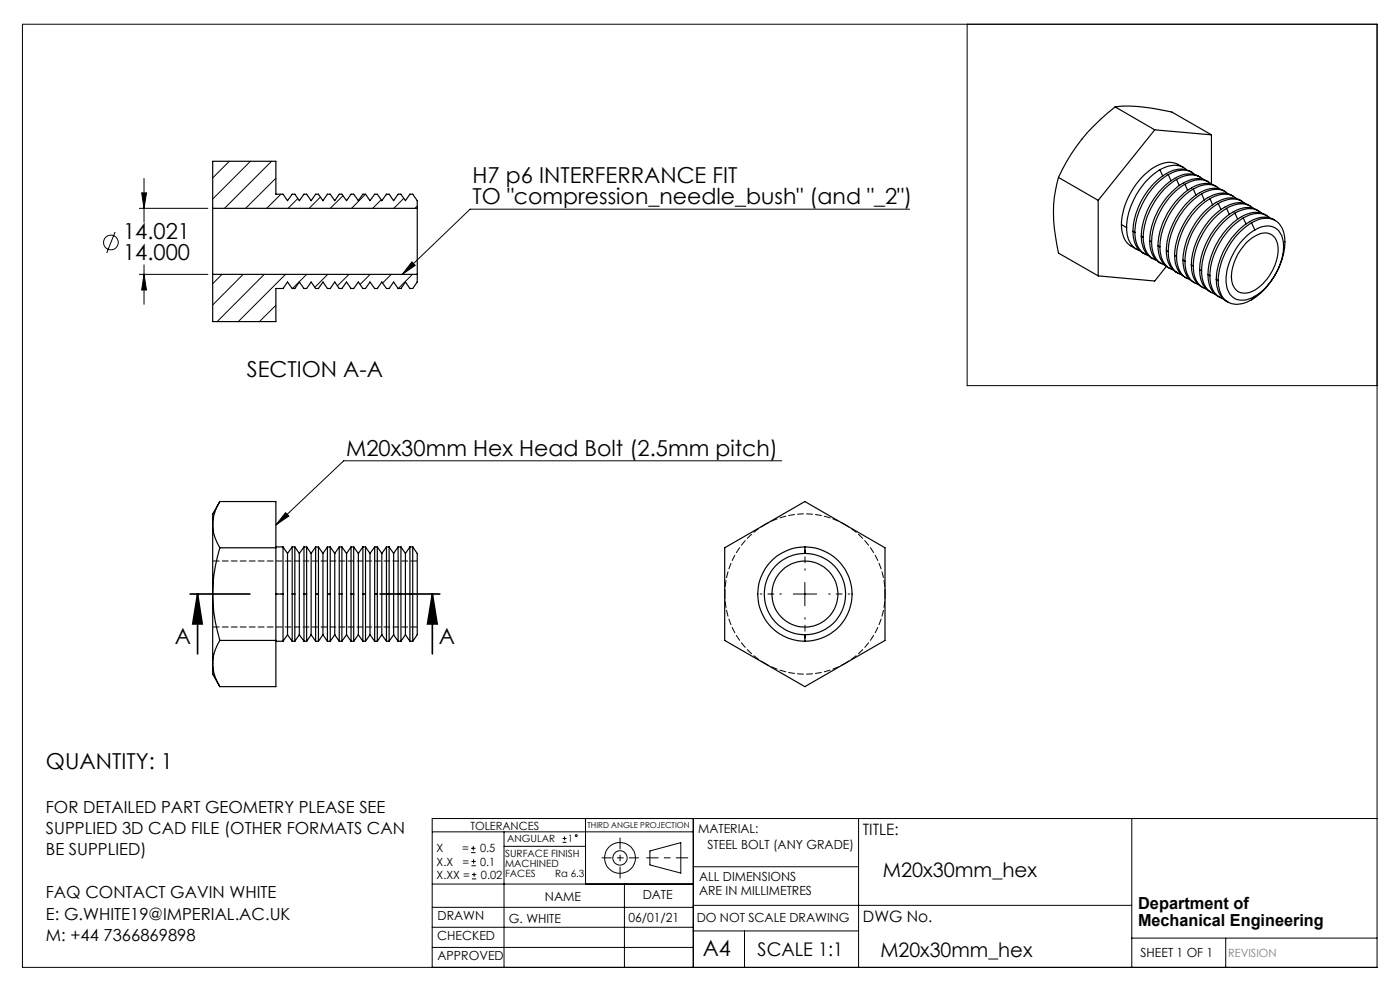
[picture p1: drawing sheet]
<svg xmlns="http://www.w3.org/2000/svg" width="297mm" height="210mm" viewBox="0 0 297 210" stroke-linecap="round" stroke-linejoin="round" font-family="sans-serif">
<g fill="none" stroke="#000" stroke-width=".21">
<path d="M4.8 5.1h287.3v200.1h-287.3zM205.2 5.1v76.7h86.9M30.6 37.8v9.3M48.6 34.2l-3.5 3.5M53.1 34.2l-8 8M57.6 34.2l-10 10M58.5 37.8l-6.4 6.4M24.4 49.2l-1.8 4.4M29.6 44.2h14.5M29.6 58.2h14.5M30.1 40.9h1l-.5 3.3zM30.6 58.2l.5 3.3h-1z"/>
<path d="M30.6 56.2v8.3M47.1 58.2l-2 2M51.6 58.2l-6.5 6.5M56.1 58.2l-10 10M59.6 41.2l-3 3M60.6 58.2l-10 10M63.2 42.1l-2.1 2.1M65.1 58.2l-3 3M68 41.8l-2.4 2.4M69.5 58.2l-2.7 2.8M72.8 41.5l-2.7 2.7M74 58.2l-2.4 2.4"/>
<path d="M77.5 41.2l-2.9 3M78.5 58.2l-2.1 2.2M80.9 42.4l-1.8 1.8M82.1 41.2l-.3 .3M83 58.2l-1.8 1.8M85.7 42.1l-2.2 2.1M87.4 55.6l.7 .7-2.8 1.9zM87.5 58.2l-3 3M88.5 43.7l-.5 .5M193 44.4h-93.3l-14.4 13.8M58.5 64.8l-3.5 3.4M80.2 61.1l-.2 .1"/>
<path d="M165.8 97.7h-92.9l-14.4 13.7M60.6 108.8l.7 .7-2.8 1.9zM168.3 126h4.9M170.7 123.5v5M91.7 176.5h55.4M99.9 179.9h1M100.4 179.5v.9M106.9 176.5v28.7M106.9 179.5h17.3M119.3 178.7h.9M119.3 177.9h.9M119.8 177.4v.9"/>
<path d="M124.2 173.6v13.9M147.1 173.6v31.6M182.1 173.6v31.6M240.1 173.6v31.6M292.1 173.6h-200.4v31.6M91.7 196.7h55.4M91.7 192.5h55.4M91.7 187.5h55.4M99.9 180.9h1M100 183.6h.9M100 182.7h.9M100.1 186.4h.9"/>
<path d="M100.1 185.5h.9M100.5 182.3v.9M100.6 185.1v.9M132.5 187.5v17.7M137.9 180.5l6.5-1.8v6.5l-6.5-1.7zM147.1 183.9h35M147.1 197.5h35M147.1 192h93M157.9 197.5v7.7M240.1 199h52M260 199v6.2M91.7 201h55.4"/>
<circle cx="23.5" cy="51.4" r="1.56"/>
<circle cx="122.2" cy="177.3" r=".2"/>
<circle cx="131.5" cy="182" r="1.52"/>
<circle cx="131.5" cy="182" r="3.3"/>
</g>
<path d="M145.9 182h-8.7" fill="none" stroke="#000" stroke-width=".21" stroke-dasharray="15.2 1.3 1.3 1.3" stroke-dashoffset="12.8"/>
<path d="M131.5 177.7v8.6" fill="none" stroke="#000" stroke-width=".21" stroke-dasharray="15.2 1.3 1.3 1.3" stroke-dashoffset="12.9"/>
<path d="M127.7 182h7.8" fill="none" stroke="#000" stroke-width=".21" stroke-dasharray="15.2 1.3 1.3 1.3" stroke-dashoffset="13.3"/>
<path d="M40.3 126h12.7M41.9 126l1 6.4h-2zM41.9 126v12.7M80.6 126h12.7M91.7 126l1 6.4h-2zM91.7 126v12.7" fill="none" stroke="#000" stroke-width=".35"/>
<path d="M165.8 126h-4.5M170.8 121v-4.5M170.8 131v4.5M175.8 126h4.5" fill="none" stroke="#000" stroke-width=".21" stroke-dasharray="15.2 1.3 1.3 1.3" stroke-dashoffset="14.9"/>
<g fill="#000">
<path d="M30.1 40.9h1l-.5 3.3zM30.6 58.2l.5 3.3h-1z"/>
<path d="M60.6 108.8l.7 .7-2.8 1.9zM87.4 55.6l.7 .7-2.8 1.9z"/>
<path d="M91.7 126l1 6.4h-2zM41.9 126l1 6.4h-2z"/>
</g>
<g fill="none" stroke="#000" stroke-width=".25">
<path d="M224.5 37.6a28.3 28.3 0 0 0-.3 14.2l.3 1.9 8.5 4.8M224.5 37.6l8.5 4.9M236.6 22.7a38.5 38.5 0 0 0-12.1 14.9M236.6 22.7a34.3 34.3 0 0 1 12 1.1l8.4 4.8M236.6 22.7l8.4 4.8M245 27.5l-12 15M245 27.5l12 1.1M246.1 36a15.5 15.5 0 0 0-7.1 12.3M246.1 36a4.7 4.7 0 0 1 5.6 0M246.1 36l.6 1.3M247.8 37a15.8 15.8 0 0 0-7 12.3M247.8 37a4.6 4.6 0 0 1 5.7 0"/>
<path d="M247.8 37l.6 1.3M249.6 38.1a15.8 15.8 0 0 0-7.1 12.2M249.6 38.1a4.6 4.6 0 0 1 5.6 0M249.6 38.1l.6 1.3M251.1 35.5a5.1 5.1 0 0 0-6.4 .1 15.7 15.7 0 0 0-6.8 12.1M251.4 39.1a15.7 15.7 0 0 0-7.1 12.2M251.4 39.1l.6 1.3M252.8 36.5a5.1 5.1 0 0 0-5.9 .6 15.7 15.7 0 0 0-6.6 12M254.6 37.6a5.1 5.1 0 0 0-5.9 .6 15.6 15.6 0 0 0-6.6 11.9M256.4 38.6a4.8 4.8 0 0 0-5.4 .3 15.4 15.4 0 0 0-7.1 12.2M257 28.6v10.5a4.3 4.3 0 0 0-5.1-.3l-.5 .3M258.1 39.6a4.8 4.8 0 0 0-5.4 .3 15.4 15.4 0 0 0-7 12.2"/>
<path d="M45.1 44.2v14M45.1 44.2v-10h13.4v7h1.5l1 1.4 1-1.4h.5l1 1.4 1-1.4h.6l.9 1.4 1-1.4h.6l.9 1.4 1-1.4h.6l.9 1.4 1-1.4h.5l1 1.4 1-1.4h.5l1 1.4 1-1.4h.5l1 1.4 1-1.4h.5l1 1.4 1-1.4h.5l1 1.4 1-1.4h.6l.9 1.4 1-1.4h.6l.9 1.4v1.6M45.1 58.2v10h13.4v-7h1.5l1-1.4 1 1.4h.5l1-1.4 1 1.4h.6l.9-1.4 1 1.4h.6l.9-1.4 1 1.4h.6l.9-1.4 1 1.4h.5l1-1.4 1 1.4h.5l1-1.4 1 1.4h.5l1-1.4 1 1.4h.5l1-1.4 1 1.4h.5l1-1.4 1 1.4h.6l.9-1.4 1 1.4h.6l.9-1.4v-1.6M45.1 44.2h43.4M45.1 58.2h43.4M88.5 44.2v14M233 42.5v16M237.9 47.7a5 5 0 0 0 3.2 5.1M237.9 47.7l1.1 .6M239 48.3a4.7 4.7 0 0 0 2.8 4.9M240.3 49.1a4.7 4.7 0 0 0 2.6 4.8M240.3 49.1l.5 .2"/>
<path d="M240.8 49.3a4.7 4.7 0 0 0 2.8 4.9M242.1 50.1a4.9 4.9 0 0 0 2.5 4.8M242.1 50.1l.4 .2M242.5 50.3a4.7 4.7 0 0 0 2.8 4.9M243.9 51.1a4.9 4.9 0 0 0 2.5 4.8M243.9 51.1l.4 .2M244.3 51.3a4.7 4.7 0 0 0 2.8 4.9M245.7 52.1a4.9 4.9 0 0 0 2.4 4.8M245.7 52.1l.4 .2M246.1 52.3a4.6 4.6 0 0 0 2.8 4.9M247.4 53.2a4.9 4.9 0 0 0 2.5 4.8M247.4 56.5l-2.4 3.1-12-1.1"/>
<path d="M247.4 53.2l.4 .2M247.8 53.4a4.6 4.6 0 0 0 2.8 4.9M249.2 54.2a4.9 4.9 0 0 0 2.5 4.8M249.2 54.2l.4 .2M249.6 54.4a4.7 4.7 0 0 0 2.8 4.9M251 55.2a4.9 4.9 0 0 0 2.4 4.8M251 55.2l.4 .2M251.4 55.4a4.7 4.7 0 0 0 2.8 4.9M252.7 56.2a4.9 4.9 0 0 0 2.5 4.8M252.7 56.2l.5 .2M253.2 56.4a4.7 4.7 0 0 0 2.7 4.9M253.2 40.1a15.7 15.7 0 0 0-7.1 12.2"/>
<path d="M253.2 40.1a4.6 4.6 0 0 1 5.6 0M253.2 40.1l.5 1.3M254.5 57.2a4.9 4.9 0 0 0 2.5 4.8M254.5 57.2l.4 .3M254.9 57.5a4.7 4.7 0 0 0 2.8 4.9M254.9 41.1a15.7 15.7 0 0 0-7.1 12.3M254.9 41.1a4.6 4.6 0 0 1 5.6 0M254.9 41.1l.6 1.3M256.3 58.2a4.8 4.8 0 0 0 2.5 4.9M256.3 58.2l.4 .3M256.7 58.5a4.7 4.7 0 0 0 2.8 4.9M256.7 42.1a15.7 15.7 0 0 0-7.1 12.3"/>
<path d="M256.7 42.1l.5 1.4M258 59.3a5 5 0 0 0 2.5 4.8M258 59.3l.4 .2M258.4 59.5a4.7 4.7 0 0 0 2.5 4.8 5.5 5.5 0 0 0 4.6-.7M258.4 43.2a15.5 15.5 0 0 0-7 12.2M258.4 43.2l.6 1.2M259.9 40.6a4.8 4.8 0 0 0-5.4 .3 15.5 15.5 0 0 0-7.1 12.3M260.2 44.2a15.5 15.5 0 0 0-7 12.2M260.2 44.2l.6 1.3M261.7 41.7a4.9 4.9 0 0 0-5.4 .2 15.8 15.8 0 0 0-7.1 12.3M262 45.2a15.4 15.4 0 0 0-7.1 12.3M262 45.2l.6 1.3"/>
<path d="M262.3 42.1a4.6 4.6 0 0 0-5.6 0M263.5 42.7a4.9 4.9 0 0 0-5.5 .2 15.8 15.8 0 0 0-7 12.3M263.7 46.2a15.7 15.7 0 0 0-7 12.3M263.7 46.2l.6 1.3M264.1 43.1a4.5 4.5 0 0 0-5.2-.2l-.5 .3M264.3 51.6a5.6 5.6 0 0 1 4.7-2.1 3.3 3.3 0 0 1 2.1 3.7 10.5 10.5 0 0 1-6 8.8 2.82 2.82 0 0 1-3.8-2.8 10.8 10.8 0 0 1 3-7.6zM265.2 43.7a4.8 4.8 0 0 0-5.4 .2 15.7 15.7 0 0 0-7.1 12.3M265.5 47.3a15.7 15.7 0 0 0-7.1 12.2M265.5 47.3a4.9 4.9 0 0 1 5.4-.3 5.9 5.9 0 0 1 1.6 5.6 15.9 15.9 0 0 1-7 11M265.5 47.3l.7 1.5M265.9 44.2a4.5 4.5 0 0 0-5.2-.3l-.5 .3M266.2 48.8a13.1 13.1 0 0 0-6 11.6 3.5 3.5 0 0 0 5.1 2.9l.9-.4"/>
<path d="M266.2 48.8a3.9 3.9 0 0 1 5.1 .1 7.1 7.1 0 0 1 .4 6.8 13.5 13.5 0 0 1-5.5 7.2M267 44.7a4.8 4.8 0 0 0-5.4 .3 15.7 15.7 0 0 0-7.1 12.2M267.6 45.2a4.5 4.5 0 0 0-5.1-.3l-.5 .3M268.7 45.7a4.8 4.8 0 0 0-5.4 .3 15.7 15.7 0 0 0-7 12.2M269.4 46.2a4.6 4.6 0 0 0-5.7 0M270.5 46.8a5 5 0 0 0-5.9 .5 15.8 15.8 0 0 0-6.6 12M266.2 62.9l-.7 .7M45.1 111.3v14.7M45.1 111.3a9.1 9.1 0 0 0 1.5 4.9M46.6 116.2a34.2 34.2 0 0 0-1.5 9.8M46.6 106.4a9.7 9.7 0 0 0-1.5 4.9M46.6 106.4l-1.5 2.6v2.3"/>
<path d="M46.6 116.2h11.9M46.6 106.4h11.9v39.3h-11.9M58.5 116h1.5M60 116v10M60 116l1 1.4M61 117.4v17.2M62 116v10M62 116h.5M62 116l-1 1.4M62.5 116v10M62.5 116l1 1.4M63.5 117.4v17.2"/>
<path d="M64.5 116v10M64.5 116h.6M64.5 116l-1 1.4M65.1 116v10M65.1 116l.9 1.4M66 117.4v17.2M67 116v10M67 116h.6M67 116l-1 1.4M67.6 116v10M67.6 116l.9 1.4M68.5 117.4v17.2"/>
<path d="M69.5 116v10M69.5 116h.6M69.5 116l-1 1.4M70.1 116v10M70.1 116l.9 1.4M71 117.4v17.2M72 116v10M72 116h.5M72 116l-1 1.4M72.5 116v10M72.5 116l1 1.4M73.5 117.4v17.2"/>
<path d="M74.5 116v10M74.5 116h.5M74.5 116l-1 1.4M75 116v10M75 116l1 1.4M76 117.4v17.2M77 116v10M77 116h.5M77 116l-1 1.4M77.5 116v10M77.5 116l1 1.4M78.5 117.4v17.2"/>
<path d="M79.5 116v10M79.5 116h.5M79.5 116l-1 1.4M80 116v10M80 116l1 1.4M81 117.4v17.2M82 116v10M82 116h.6M82 116l-1 1.4M82.6 116v10M82.6 116l.9 1.4M83.5 117.4v17.2"/>
<path d="M84.5 116v10M84.5 116h.6M84.5 116l-1 1.4M85.1 116v10M85.1 116l.9 1.4M86 117.4v17.2M87 116v10M87 116h.6M87 116l-1 1.4M87.6 116v10M87.6 116l.9 1.4v17.2l-.9 1.4M153.7 116.2l17-9.8 17 9.8v19.6l-17 9.9-17-9.9z"/>
<path d="M170.7 116a10 10 0 0 1 10.1 10 10 10 0 0 1-10.1 10M170.7 117.4a8.6 8.6 0 0 1 8.7 8.6 8.6 8.6 0 0 1-8.7 8.6M170.7 117.4a8.6 8.6 0 0 0-8.6 8.6 8.6 8.6 0 0 0 8.6 8.6M170.7 116a10 10 0 0 0-9.9 10 10 10 0 0 0 9.9 10M170.7 116v1.4M45.1 126v14.7M45.1 126a33 33 0 0 0 1.5 9.8M46.6 135.8a9.7 9.7 0 0 0-1.5 4.9M46.6 135.8h11.9M58.5 136h1.5M58.5 126h1.5M60 126v10"/>
<path d="M61 134.6l-1 1.4M61 134.6l1 1.4M62 126v10M62 136h.5M62 126h.5M62.5 126v10M63.5 134.6l-1 1.4M63.5 134.6l1 1.4M64.5 126v10M64.5 136h.6M64.5 126h.6M65.1 126v10"/>
<path d="M66 134.6l-.9 1.4M66 134.6l1 1.4M67 126v10M67 136h.6M67 126h.6M67.6 126v10M68.5 134.6l-.9 1.4M68.5 134.6l1 1.4M69.5 126v10M69.5 136h.6M69.5 126h.6M70.1 126v10"/>
<path d="M71 134.6l1 1.4M71 134.6l-.9 1.4M72 126v10M72 136h.5M72 126h.5M72.5 126v10M73.5 134.6l1 1.4M73.5 134.6l-1 1.4M74.5 126v10M74.5 136h.5M74.5 126h.5M75 126v10"/>
<path d="M76 134.6l-1 1.4M76 134.6l1 1.4M77 126v10M77 136h.5M77 126h.5M77.5 126v10M78.5 134.6l1 1.4M78.5 134.6l-1 1.4M79.5 126v10M79.5 136h.5M79.5 126h.5M80 126v10"/>
<path d="M81 134.6l-1 1.4M81 134.6l1 1.4M82 126v10M82 136h.6M82 126h.6M82.6 126v10M83.5 134.6l-.9 1.4M83.5 134.6l1 1.4M84.5 126v10M84.5 136h.6M84.5 126h.6M85.1 126v10"/>
<path d="M86 134.6l-.9 1.4M86 134.6l1 1.4M87 126v10M87 136h.6M87 126h.6M87.6 126v10M170.7 134.6v1.4M45.1 140.7a9.1 9.1 0 0 0 1.5 5M45.1 140.7v2.3l1.5 2.7"/>
<circle cx="170.8" cy="126" r="7"/>
</g>
<path d="M62.6 126h-.6M65.1 126h-.6M67.6 126h-.6M70.1 126h-.6M72.6 126h-.6M75.1 126h-.6M77.6 126h-.6M80.1 126h-.6M82.6 126h-.6M85.1 126h-.6M87.6 126h-.6" fill="none" stroke="#000" stroke-width=".21" stroke-dasharray="1.3 .6"/>
<path d="M60.1 126h-1.6" fill="none" stroke="#000" stroke-width=".21" stroke-dasharray="1.3 .6" stroke-dashoffset=".8"/>
<path d="M88.5 119h-43.4M45.1 133h43.4" fill="none" stroke="#000" stroke-width=".21" stroke-dasharray="1.3 .6" stroke-dashoffset="-.1"/>
<path d="M170.8 117.4v-1.4M170.8 134.6v1.4" fill="none" stroke="#000" stroke-width=".21" stroke-dasharray="1.3 .6" stroke-dashoffset=".7"/>
<path d="M179.3 111.3a17 17 0 0 0-17 0M153.8 126a17 17 0 0 1 8.5-14.7M153.8 126a17 17 0 0 0 8.5 14.7M187.8 126a17 17 0 0 0-8.5-14.7M162.3 140.7a17 17 0 0 0 17 0M179.3 140.7a17 17 0 0 0 8.5-14.7" fill="none" stroke="#000" stroke-width=".21" stroke-dasharray="1.3 .6" stroke-dashoffset=".3"/>
<g font-size="4.7">
<text x="100.3" y="38.8">H7 p6 INTERFERRANCE FIT</text>
<text x="100.3" y="43.3">TO &quot;compression_needle_bush&quot; (and &quot;_2&quot;)</text>
<text x="26.1" y="50.6">14.021</text>
<text x="26.1" y="55.2">14.000</text>
<text x="52.4" y="80">SECTION A-A</text>
<text x="73.4" y="96.7">M20x30mm Hex Head Bolt (2.5mm pitch)</text>
<text x="37.1" y="136.6">A</text>
<text x="93.1" y="136.6">A</text>
<text x="9.7" y="163.1">QUANTITY: 1</text>
<text x="149.1" y="202.9">A4</text>
</g>
<g font-size="4.2">
<text x="187.3" y="186">M20x30mm_hex</text>
<text x="186.8" y="203">M20x30mm_hex</text>
</g>
<text font-size="4" x="160.7" y="202.8">SCALE 1:1</text>
<g font-size="3.5">
<text x="9.7" y="172.4">FOR DETAILED PART GEOMETRY PLEASE SEE</text>
<text x="9.7" y="176.9">SUPPLIED 3D CAD FILE (OTHER FORMATS CAN</text>
<text x="9.7" y="181.5">BE SUPPLIED)</text>
<text x="9.7" y="190.5">FAQ CONTACT GAVIN WHITE</text>
<text x="9.7" y="195.1">E: G.WHITE19@IMPERIAL.AC.UK</text>
<text x="241.4" y="192.8">Department of</text>
<text x="241.4" y="196.3">Mechanical Engineering</text>
<text x="9.7" y="199.6">M: +44 7366869898</text>
</g>
<g font-size="3.3">
<text x="183" y="177.2">TITLE:</text>
<text x="183.1" y="195.7">DWG No.</text>
</g>
<g font-size="2.7">
<text x="148.1" y="176.7">MATERIAL:</text>
<text x="150.1" y="180.1">STEEL BOLT (ANY GRADE)</text>
<text x="115.6" y="191">NAME</text>
<text x="136.3" y="190.8">DATE</text>
<text x="148.3" y="186.8">ALL DIMENSIONS</text>
<text x="148.3" y="189.8">ARE IN MILLIMETRES</text>
<text x="92.8" y="195.2">DRAWN</text>
<text x="107.9" y="195.7">G. WHITE</text>
<text x="133.3" y="195.6">06/01/21</text>
<text x="147.8" y="195.7">DO NOT SCALE DRAWING</text>
<text x="92.8" y="199.3">CHECKED</text>
<text x="92.8" y="203.6">APPROVED</text>
<text x="242" y="203">SHEET 1 OF 1</text>
</g>
<g font-size="2.4">
<text x="99.8" y="176">TOLERANCES</text>
<text x="92.6" y="180.8">X</text>
<text x="92.6" y="183.6">X.X</text>
<text x="98" y="180.8">=</text>
<text x="98.1" y="183.6">=</text>
<text x="101.8" y="180.8">0.5</text>
<text x="101.9" y="183.6">0.1</text>
<text x="92.6" y="186.4">X.XX =</text>
<text x="102" y="186.4">0.02</text>
</g>
<text font-size="2.4" fill="#808080" x="260.6" y="203">REVISION</text>
<g font-size="2.1">
<text x="107.6" y="178.6">ANGULAR</text>
<text x="120.5" y="178.6">1</text>
<text x="107.2" y="181.8">SURFACE FINISH</text>
<text x="107.2" y="183.9">MACHINED</text>
<text x="107.2" y="186">FACES</text>
<text x="117.8" y="186">Ra 6.3</text>
</g>
<text font-size="1.7" x="124.6" y="175.7">THIRD ANGLE PROJECTION</text>
</svg>
